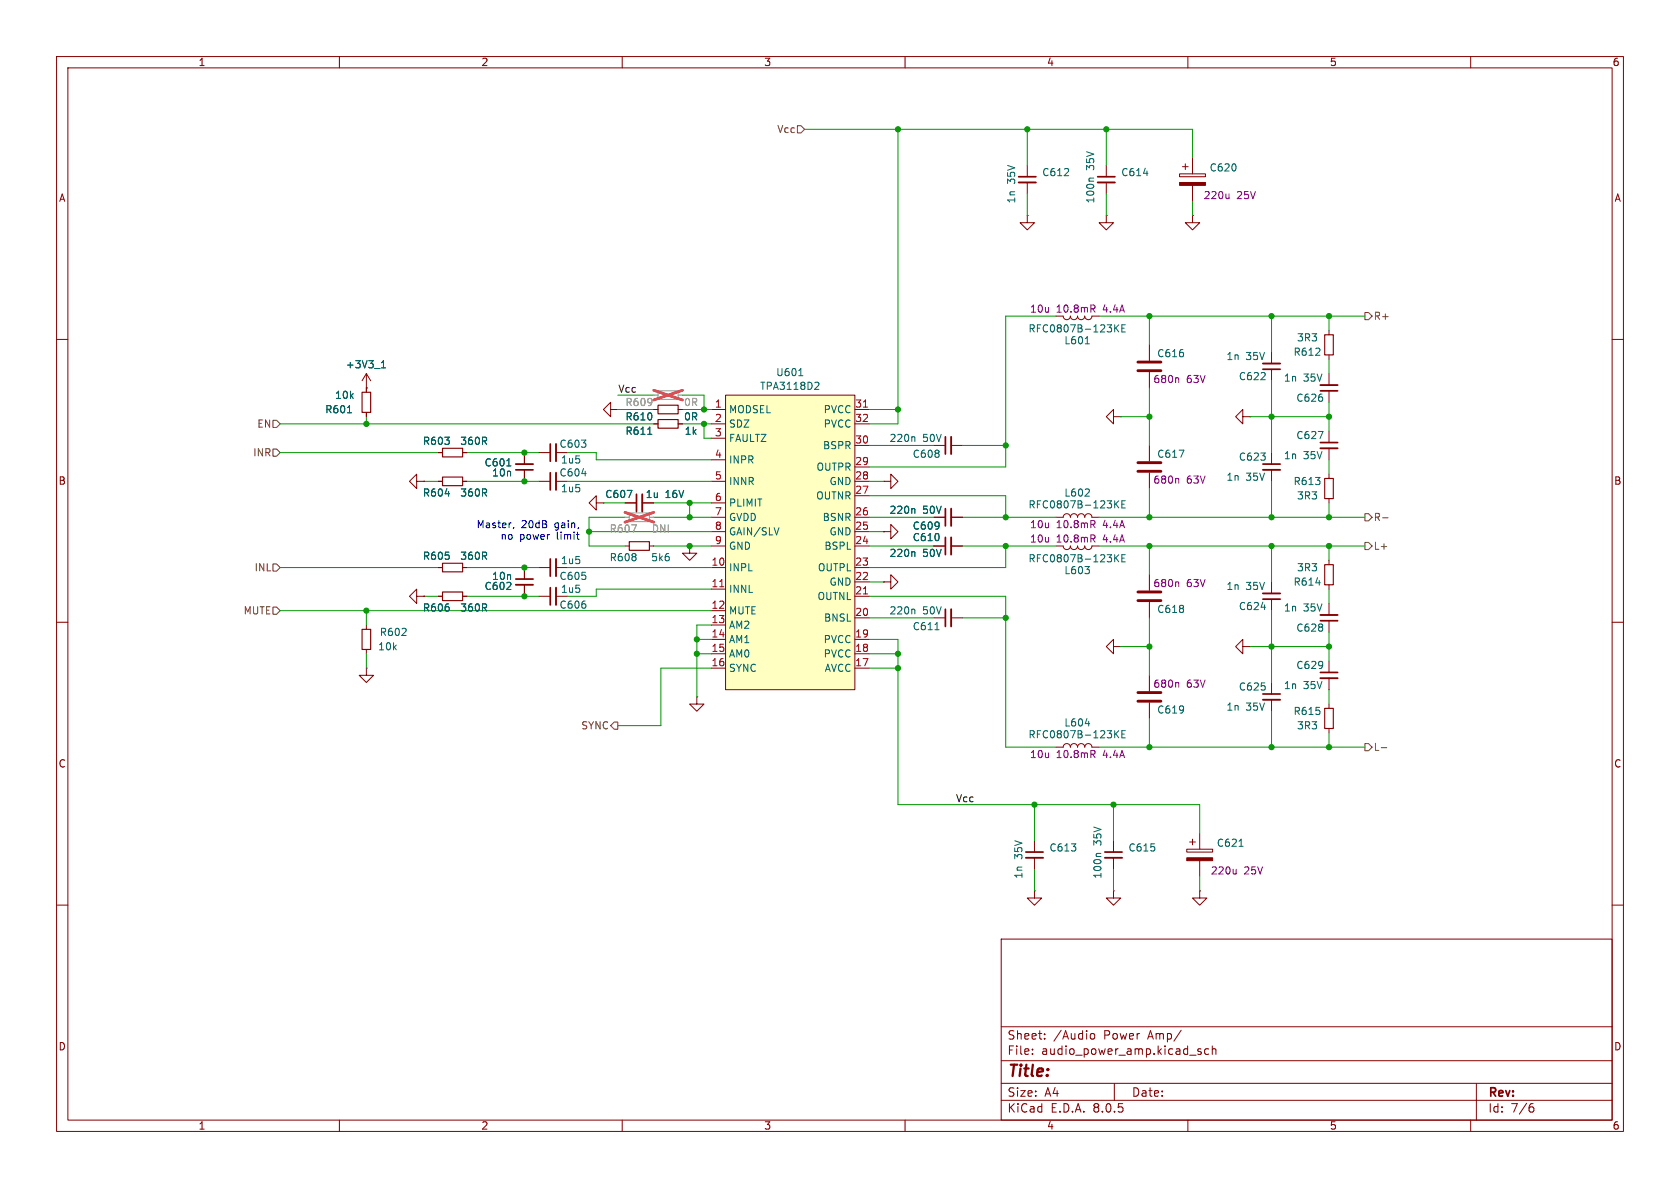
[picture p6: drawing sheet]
<svg xmlns="http://www.w3.org/2000/svg" width="297mm" height="210mm" viewBox="0 0 297 210" stroke-linecap="round" stroke-linejoin="round" font-family="sans-serif">
<g fill="none" stroke="#840000" stroke-width=".18">
<path d="M10 10h277v190h-277zM12 12h273v186h-273zM60 10v2M110 10v2M160 10v2M210 10v2M260 10v2M208.5 30.7h4.6v.5h-4.6zM209 29.5h1.1M209.5 29v1M210.8 38.1v1.3h1.3l-1.3 1.2-1.3-1.2h1.3M210.8 38.1h.1"/>
<path d="M210.8 27.9v2.8M210.8 32.8v2.8M10 60h2M234.9 58.4v.8M285 60h2M115.6 72.4h.7M119.9 72.4h.7M165.1 78.7h2M168.1 78.7h2.1M196.8 73.7v1.2l-1.2-1.2 1.2-1.3v1.3h1.3M198.1 73.7h.1M203.2 61v2.8"/>
<path d="M203.2 65.8v2.8M219.7 73.7v1.2l-1.3-1.2 1.3-1.3v1.3h1.3M221 73.7h.1M224.8 62.2v2.1M224.8 65.3v2M234.9 62.7v.8M234.9 66v2.1M234.9 69.1v2M234.9 76.2v2M234.9 79.2v2.1M73.7 85.1v-1.3l-1.3 1.3 1.3 1.3v-1.3h1.2M74.9 85.1h.1"/>
<path d="M77.5 85.1h.7M77.5 80h.7M81.8 85.1h.7M81.8 80h.7M92.7 80v2M92.7 83.1v2M95.2 85.1h2.1M95.2 80h2.1M98.3 85.1h2M98.3 80h2M110.5 96.5h.8M114.8 96.5h.8"/>
<path d="M121.9 96.5v1.3h1.3l-1.3 1.3-1.3-1.3h1.3M121.9 96.5h.1M156.2 85.1h1.3v-1.3l1.2 1.3-1.2 1.3v-1.3M156.2 85.1h.1M156.2 94h1.3v-1.3l1.2 1.3-1.2 1.3v-1.3M156.2 94h.1M165.1 96.5h2M165.1 91.4h2M168.1 96.5h2.1M168.1 91.4h2.1M234.9 83.8v.8M234.9 88.1v.8"/>
<path d="M234.9 99.1v.7M10 110h2M64.8 110.5v.8M64.8 114.8v.8M73.7 105.4v1.3l-1.3-1.3 1.3-1.3v1.3h1.2M74.9 105.4h.1M77.5 105.4h.7M77.5 100.3h.7M81.8 105.4h.7M81.8 100.3h.7M92.7 100.3v2.1M92.7 103.4v2"/>
<path d="M95.2 105.4h2.1M95.2 100.3h2.1M98.3 105.4h2M98.3 100.3h2M156.2 102.9h1.3v-1.3l1.2 1.3-1.2 1.2v-1.2M156.2 102.9h.1M165.1 109.2h2M168.1 109.2h2.1M203.2 101.6v2.8M203.2 106.4v2.8M203.2 119.4v2.8M219.7 114.3v-1.3l-1.3 1.3 1.3 1.3v-1.3h1.3"/>
<path d="M221 114.3h.1M224.8 102.9v2M224.8 105.9v2.1M234.9 103.4v.7M234.9 106.7v2M234.9 109.7v2.1M234.9 116.8v2.1M234.9 119.9v2M285 110h2M123.2 123.2v1.3h-1.3l1.3 1.2 1.3-1.2h-1.3M123.2 123.2h.1M203.2 124.2v2.8"/>
<path d="M224.8 120.7v2M224.8 123.7v2M234.9 124.5v.7M234.9 128.8v.7M10 160h2M285 160h2M177 166h108v32h-108zM60 198v2M110 198v2M160 198v2M177 194.5h108M177 191.5h108"/>
<path d="M177 187.5h108M177 181.5h108M182.5 186.3v.1M182.5 185.5v.1M184.7 183.6v.1M184.7 182.8v.1M192.7 183l.3-.3 .4 .1 .1 .2v.4l-.1 .2-.4 .1-.3-.3M197 191.5v3M208.8 182.1l-1.3 2M210 198v2M212.3 185.5l-.3-.1-.3 .2 .1 .2 .5 .2v.3h-.6M213.7 185.5l-.5-.1-.2 .3v.4l.1 .2h.6"/>
<path d="M214.3 185.5l.2-.1 .4 .1 .1 .9M214.3 184.9v1.5M260 198v2M261 191.5v6.5M270.6 195.7h.3l.3 .3-.1 .5-.5 .1M271 195.1l-.4 .1"/>
</g>
<g fill="none" stroke="#840000" stroke-width=".33">
<path d="M98.3 78.5v3M168.1 77.2v3.1M223.3 64.3h3M233.4 79.2h3.1M233.4 68.1h3.1M91.2 82h3M98.3 83.6v3M98.3 98.8v3.1M168.1 89.9v3.1M168.1 95v3M91.2 103.4h3M98.3 103.9v3"/>
<path d="M168.1 107.7v3M223.3 104.9h3M233.4 108.7h3.1M233.4 119.9h3.1M223.3 123.7h3"/>
</g>
<g fill="none" stroke="#840000" stroke-width=".3">
<path d="M97.3 78.5v3M167.1 77.2v3.1M223.3 65.3h3M233.4 78.2h3.1M233.4 69.1h3.1M91.2 83.1h3M97.3 83.6v3M97.3 98.8v3.1M167.1 89.9v3.1M167.1 95v3M91.2 102.4h3M97.3 103.9v3"/>
<path d="M167.1 107.7v3M223.3 105.9h3M233.4 109.7h3.1M233.4 118.9h3.1M223.3 122.7h3"/>
</g>
<path d="M161.6 77.2l.1 .2v.6M233 76.3h.9l-.5 1.2M78.7 87.3h.8M89.6 82.4h.7M102.8 83.7h.8M161.6 97.5l.1 .2v.7M161.6 89.9l.1 .2v.6M161.6 107.7l.1 .2v.6M165.3 111.3h.7M222.9 107.3h.8M232.6 103h.8" fill="none" stroke="#006464" stroke-width=".18"/>
<path d="M201.2 64h4M201.2 65.5h4M201.2 106.2h4M201.2 104.6h4M201.2 124h4M201.2 122.4h4" fill="none" stroke="#840000" stroke-width=".51"/>
<path d="M217.3 34.3v.8M217.3 35l-.2 .1M208.2 66.8l.2 .2v.6M208.2 102.9l.2 .1v.7M208.2 120.6l.2 .2v.7" fill="none" stroke="#840084" stroke-width=".18"/>
<path d="M208.5 32.3h4.6v.5h-4.6z" fill="#840000" stroke="#840000" stroke-width=".18"/>
<path d="M234.2 59.2h1.5v3.5h-1.5zM78.2 79.2h3.6v1.6h-3.6zM116.3 71.6h3.6v1.6h-3.6zM78.2 99.6h3.6v1.5h-3.6zM78.2 84.3h3.6v1.6h-3.6zM111.3 95.8h3.5v1.5h-3.5zM234.2 84.6h1.5v3.5h-1.5zM234.2 99.8h1.5v3.6h-1.5zM64 111.3h1.5v3.5h-1.5zM78.2 104.6h3.6v1.6h-3.6zM234.2 125.2h1.5v3.6h-1.5z" fill="none" stroke="#840000" stroke-width=".2"/>
<path d="M111.3 90.7h3.5v1.5h-3.5z" fill="none" stroke="#a1a1a1" stroke-width=".2"/>
<path d="M110.5 91.4h.8M114.8 91.4h.8" fill="none" stroke="#a1a1a1" stroke-width=".18"/>
<path d="M111.7 92.8h.8l-.5 1.3" fill="none" stroke="#989898" stroke-width=".18"/>
<path d="M110.5 90.6l5.1 1.7M115.6 90.6l-5.1 1.7" fill="none" stroke="#e65255" stroke-width=".46"/>
<path d="M128.3 69.9h22.8v52h-22.8z" fill="#ffffc2"/>
<g fill="none" stroke="#840000" stroke-width=".18">
<path d="M181.6 38.1v1.3h1.3l-1.3 1.2-1.3-1.2h1.3M181.6 38.1h.1M181.6 29.2v2M181.6 32.3v2M195.6 38.1v1.3h1.2l-1.2 1.2-1.3-1.2h1.3M195.6 38.1h.1M195.6 29.2v2M195.6 32.3v2M188 55.9a.64 .64 0 0 0 .6 .6 .64 .64 0 0 0 .6-.6 .64 .64 0 0 0 .7 .6 .64 .64 0 0 0 .6-.6 .64 .64 0 0 0 .6 .6 .64 .64 0 0 0 .7-.6 .64 .64 0 0 0 .6 .6 .64 .64 0 0 0 .6-.6h1.3M64.8 68.6h.1M64.8 66l-.8 1.3M64.8 66v3.3"/>
<path d="M64.8 72.9v.8M64.8 66l.7 1.3M107.9 72.4v-1.3l-1.2 1.3 1.2 1.3v-1.3h1.3M109.2 72.4h.1M115.6 72.4h.7M115.6 74.9h.7M119.9 72.4h.7M119.9 74.9h.7M125.7 72.4h2.6M125.7 74.9h2.6M125.7 77.5h2.6M128.3 69.9h22.8v52h-22.8z"/>
<path d="M151.1 72.4h2.6M151.1 74.9h2.6M151.1 78.7h2.6M203.2 78.7v2.8M74.9 85.1h.1M77.5 85.1h.7M77.5 80h.7M81.8 85.1h.7M81.8 80h.7M92.7 80v2M92.7 83.1v2M105.4 88.9v-1.3l-1.3 1.3 1.3 1.3v-1.3h1.3"/>
<path d="M106.7 88.9h.1M110.5 88.9h2M113.5 88.9h2.1M125.7 96.5h2.6M125.7 94h2.6M125.7 91.4h2.6M125.7 85.1h2.6M125.7 81.3h2.6M125.7 88.9h2.6M151.1 96.5h2.6M151.1 94h2.6M151.1 91.4h2.6"/>
<path d="M151.1 87.6h2.6M151.1 85.1h2.6M151.1 82.6h2.6M156.2 94h.1M165.1 96.5h2M165.1 91.4h2M168.1 96.5h2.1M168.1 91.4h2.1M186.7 91.4h1.3a.64 .64 0 0 1 .6-.6 .64 .64 0 0 1 .6 .6 .64 .64 0 0 1 .7-.6 .64 .64 0 0 1 .6 .6 .64 .64 0 0 1 .6-.6 .64 .64 0 0 1 .7 .6 .64 .64 0 0 1 .6-.6 .64 .64 0 0 1 .6 .6h1.3M188 96.5a.64 .64 0 0 0 .6 .7 .64 .64 0 0 0 .6-.7 .64 .64 0 0 0 .7 .7 .64 .64 0 0 0 .6-.7 .64 .64 0 0 0 .6 .7 .64 .64 0 0 0 .7-.7 .64 .64 0 0 0 .6 .7 .64 .64 0 0 0 .6-.7h1.3M203.2 83.6v2.8M224.8 80v2"/>
<path d="M224.8 83.1v2M64.8 118.1v1.3h-1.3l1.3 1.3 1.2-1.3h-1.2M64.8 118.1h.1M74.9 105.4h.1M77.5 100.3h.7M77.5 105.4h.7M81.8 100.3h.7M81.8 105.4h.7M92.7 100.3v2.1M92.7 103.4v2M125.7 100.3h2.6M125.7 104.1h2.6"/>
<path d="M125.7 108h2.6M125.7 110.5h2.6M125.7 113h2.6M125.7 115.6h2.6M125.7 118.1h2.6M151.1 100.3h2.6M151.1 113h2.6M151.1 115.6h2.6M151.1 118.1h2.6M151.1 109.2h2.6M151.1 105.4h2.6M151.1 102.9h2.6"/>
<path d="M196.8 114.3v-1.3l-1.2 1.3 1.2 1.3v-1.3h1.3M198.1 114.3h.1M186.7 132.1h1.3a.64 .64 0 0 1 .6-.7 .64 .64 0 0 1 .6 .7 .64 .64 0 0 1 .7-.7 .64 .64 0 0 1 .6 .7 .64 .64 0 0 1 .6-.7 .64 .64 0 0 1 .7 .7 .64 .64 0 0 1 .6-.7 .64 .64 0 0 1 .6 .7h1.3M182.9 157.5v1.3h1.2l-1.2 1.2-1.3-1.2h1.3M182.9 157.5h.1M182.9 148.6v2M182.9 151.6v2.1M196.8 157.5v1.3h1.3l-1.3 1.2-1.2-1.2h1.2M196.8 157.5h.1M196.8 148.6v2M196.8 151.6v2.1M209.8 150.1h4.6v.5h-4.6z"/>
<path d="M210.3 148.8h1M210.8 148.3v1.1M212.1 157.5v1.3h1.3l-1.3 1.2-1.3-1.2h1.3M212.1 157.5h.1M212.1 147.3v2.8M212.1 152.1v2.8"/>
</g>
<path d="M152.6 72h.8M127.2 103.7h.8M152.6 105h.8" fill="none" stroke="#a90000" stroke-width=".18"/>
<g fill="none" stroke="#006464" stroke-width=".18">
<path d="M193.4 31.5h-.7l-.2 .2M202.2 30.6h.7M197.1 57.4v1.3M197.2 58l.6 .7M197.8 57.4l-.7 .7M198.3 58h.5M198.9 57.4h-.6v1.3h.6M61.4 73h.8M67.4 65h.8M67.4 64.1l.4-.3v1.2M114.5 76.8h.7M141.2 66.4h.7"/>
<path d="M144.2 67.6h.5l.1 .3-.8 .9h.8M191.9 60.8h.7M208.5 79.6h.8l-.5 1.2M78.7 87.3h.8M89.6 82.4h.7M110.9 86.7h.8l-.5 1.3M137.7 93.3l-.4 1.3M161.6 89.9l.1 .2v.6M161.6 97.5l.1 .2v.7M191.8 87.7h.8M192.5 86.6v.4M197.1 88.5v1.3"/>
<path d="M197.1 98.1v1.2M197.2 89.1l.6 .7M197.2 98.6l.6 .7M197.8 88.5l-.7 .7M197.8 98.1l-.7 .7M198.3 89.1h.5M198.3 98.7h.5M198.9 88.5h-.6v1.3h.6M198.9 98.1h-.6v1.2h.6M192.5 100.8v.5M192.6 100.1l-.4 .5M191.9 127.9h.7"/>
<path d="M197.1 129.2v1.2M197.2 129.7l.6 .7M197.8 129.2l-.7 .7M198.3 129.8h.5M198.9 129.2h-.6v1.2h.6M194.6 150.9h-.6l-.2 .1M219.1 149.6h.7"/>
</g>
<path d="M201.2 81.8h4M201.2 83.3h4" fill="none" stroke="#840000" stroke-width=".51"/>
<path d="M193.2 54.6l.4 .6M193.5 54l.1 .2-.1 .3M193.2 92.7l.4 .6M193.2 95.2l.4 .6M193.5 92.1l.1 .2-.1 .3M193.5 94.6l.1 .2-.1 .4M208.2 84.6l.2 .2v.6M193.2 133.3l.4 .6M193.5 132.7l.1 .2-.1 .4M218.5 153.7v.8M218.5 154.4l-.1 .1" fill="none" stroke="#840084" stroke-width=".18"/>
<path d="M180.1 32.3h3M194.1 32.3h3M113.5 87.4v3M223.3 83.1h3M181.4 151.6h3M195.3 151.6h3.1" fill="none" stroke="#840000" stroke-width=".33"/>
<path d="M180.1 31.2h3M194.1 31.2h3M112.5 87.4v3M223.3 82h3M181.4 150.6h3M195.3 150.6h3.1" fill="none" stroke="#840000" stroke-width=".3"/>
<path d="M64 69.3h1.5v3.6h-1.5zM116.3 74.2h3.6v1.5h-3.6z" fill="none" stroke="#840000" stroke-width=".2"/>
<path d="M116.3 69.1h3.6v1.5h-3.6z" fill="none" stroke="#a1a1a1" stroke-width=".2"/>
<path d="M115.6 69.9h.7M119.9 69.9h.7M110.5 91.4h.8M114.8 91.4h.8" fill="none" stroke="#a1a1a1" stroke-width=".18"/>
<path d="M115.6 69l5 1.7M120.6 69l-5 1.7M110.5 90.6l5.1 1.7M115.6 90.6l-5.1 1.7" fill="none" stroke="#e65255" stroke-width=".46"/>
<path d="M209.8 151.6h4.6v.5h-4.6z" fill="#840000" stroke="#840000" stroke-width=".18"/>
<path d="M141 22.2h.6l.6 .7-.6 .6h-.6zM241.3 55.2h.6l.7 .7-.7 .6h-.6zM48.3 74.3h.6l.6 .6-.6 .7h-.6zM48.3 79.4h.6l.6 .6-.6 .6h-.6zM48.3 99.7h.6l.6 .6-.6 .7h-.6zM241.3 90.8h.6l.7 .6-.7 .7h-.6zM241.3 95.9h.6l.7 .6-.7 .7h-.6zM244.4 91.5h1M48.3 107.3h.6l.6 .7-.6 .6h-.6zM108.6 127.6h.6v1.3h-.6l-.7-.6zM241.3 131.4h.6l.7 .7-.7 .6h-.6zM244.2 132.2h1" fill="none" stroke="#725600" stroke-width=".18"/>
<path d="M90.8 93.2l-.1 .3M102.2 95.3h.2" fill="none" stroke="#0000c2" stroke-width=".18"/>
<g fill="none" stroke="#009600" stroke-width=".18">
<path d="M142.2 22.9h68.6v5M158.7 22.9v52h-5M181.6 22.9v6.3M181.6 34.3v3.8M195.6 22.9v6.3M195.6 34.3v3.8M210.8 35.6v2.5M186.7 55.9h-8.9v26.7h-24.1M194.3 55.9h47M203.2 55.9v5.1M224.8 55.9v6.3M234.9 55.9v2.5"/>
<path d="M49.5 74.9h66.1M64.8 73.7v1.2M109.2 72.4h6.4M109.2 69.9h6.4M120.6 72.4h5.1M120.6 69.9h3.9v2.5M120.6 74.9h5.1M124.5 74.9v2.6h1.2M153.7 72.4h5M153.7 78.7h11.4M170.2 78.7h7.6M198.1 73.7h5.1"/>
<path d="M203.2 68.6v10.1M221 73.7h13.9M224.8 67.3v12.7M234.9 63.5v2.5M234.9 71.1v5.1M49.5 80h28M74.9 85.1h2.6M82.5 80h12.7M82.5 85.1h12.7M100.3 80h5.1v1.3h20.3M100.3 85.1h25.4M104.1 94h21.6"/>
<path d="M106.7 88.9h3.8M110.5 91.4h-6.4v5.1h6.4M115.6 88.9h10.1M115.6 96.5h10.1M115.6 91.4h10.1M121.9 88.9v2.5M153.7 85.1h2.5M153.7 94h2.5M153.7 96.5h11.4M153.7 91.4h11.4M153.7 87.6h24.1v3.8M170.2 96.5h16.5"/>
<path d="M170.2 91.4h16.5M177.8 96.5v3.8h-24.1M194.3 96.5h47M194.3 91.4h47M203.2 86.4v5M203.2 96.5v5.1M224.8 85.1v6.3M224.8 96.5v6.4M234.9 81.3v2.5M234.9 88.9v2.5M234.9 96.5v2.6M49.5 100.3h28"/>
<path d="M49.5 108h76.2M64.8 108v2.5M64.8 115.6v2.5M74.9 105.4h2.6M82.5 105.4h12.7M82.5 100.3h12.7M100.3 100.3h25.4M123.2 115.6h2.5M123.2 113h2.5M125.7 104.1h-20.3v1.3h-5.1M125.7 110.5h-2.5v12.7M125.7 118.1h-8.9v10.2h-7.6"/>
<path d="M153.7 115.6h5M153.7 113h5v29.2h53.4v5.1M153.7 102.9h2.5M153.7 109.2h11.4M153.7 118.1h5M153.7 105.4h24.1v26.7h8.9M170.2 109.2h7.6M198.1 114.3h5.1M203.2 109.2v10.2M221 114.3h13.9M224.8 108v12.7M234.9 104.1v2.6"/>
<path d="M234.9 111.8v5M194.3 132.1h47M203.2 127v5.1M224.8 125.7v6.4M234.9 121.9v2.6M234.9 129.5v2.6M182.9 142.2v6.4M182.9 153.7v3.8M196.8 142.2v6.4M196.8 153.7v3.8M212.1 154.9v2.6"/>
</g>
<path d="M111.7 92.8h.8l-.5 1.3" fill="none" stroke="#989898" stroke-width=".18"/>
<g fill="#009600" stroke="#009600" stroke-width=".18">
<circle cx="203.2" cy="132.1" r=".46"/>
<circle cx="182.9" cy="142.2" r=".46"/>
<circle cx="177.8" cy="109.2" r=".46"/>
<circle cx="158.7" cy="115.6" r=".46"/>
<circle cx="158.7" cy="118.1" r=".46"/>
<circle cx="196.8" cy="142.2" r=".46"/>
<circle cx="195.6" cy="22.9" r=".46"/>
<circle cx="181.6" cy="22.9" r=".46"/>
<circle cx="158.7" cy="22.9" r=".46"/>
<circle cx="203.2" cy="73.7" r=".46"/>
<circle cx="224.8" cy="114.3" r=".46"/>
<circle cx="234.9" cy="132.1" r=".46"/>
<circle cx="224.8" cy="132.1" r=".46"/>
<circle cx="234.9" cy="114.3" r=".46"/>
<circle cx="203.2" cy="114.3" r=".46"/>
<circle cx="234.9" cy="73.7" r=".46"/>
<circle cx="224.8" cy="73.7" r=".46"/>
<circle cx="224.8" cy="55.9" r=".46"/>
<circle cx="234.9" cy="55.9" r=".46"/>
<circle cx="203.2" cy="55.9" r=".46"/>
<circle cx="224.8" cy="96.5" r=".46"/>
<circle cx="203.2" cy="91.4" r=".46"/>
<circle cx="203.2" cy="96.5" r=".46"/>
<circle cx="224.8" cy="91.4" r=".46"/>
<circle cx="234.9" cy="91.4" r=".46"/>
<circle cx="234.9" cy="96.5" r=".46"/>
<circle cx="64.8" cy="74.9" r=".46"/>
<circle cx="92.7" cy="80" r=".46"/>
<circle cx="92.7" cy="85.1" r=".46"/>
<circle cx="104.1" cy="94" r=".46"/>
<circle cx="177.8" cy="91.4" r=".46"/>
<circle cx="177.8" cy="78.7" r=".46"/>
<circle cx="124.5" cy="72.4" r=".46"/>
<circle cx="124.5" cy="74.9" r=".46"/>
<circle cx="158.7" cy="72.4" r=".46"/>
<circle cx="177.8" cy="96.5" r=".46"/>
<circle cx="123.2" cy="113" r=".46"/>
<circle cx="123.2" cy="115.6" r=".46"/>
<circle cx="121.9" cy="96.5" r=".46"/>
<circle cx="92.7" cy="105.4" r=".46"/>
<circle cx="92.7" cy="100.3" r=".46"/>
<circle cx="64.8" cy="108" r=".46"/>
<circle cx="121.9" cy="88.9" r=".46"/>
<circle cx="121.9" cy="91.4" r=".46"/>
</g>
<text font-size="2.8" fill="#840000" x="178" y="190.9">Title:</text>
<g font-size="2.1" fill="#840000">
<text x="178" y="184">Sheet:</text>
<text x="186.2" y="184">/Audio</text>
<text x="195.2" y="184">Power</text>
<text x="203.1" y="184">Amp/</text>
<text x="178" y="186.7">File:</text>
<text x="184.1" y="186.7">audio_power_amp.kicad_sch</text>
<text x="178" y="196.9">KiCad</text>
<text x="178" y="194.1">Size:</text>
<text x="184.7" y="194.1">A4</text>
<text x="185.7" y="196.9">E.D.A.</text>
<text x="193.3" y="196.9">8.0.5</text>
<text x="200" y="194.1">Date:</text>
<text x="263" y="194.3">Rev:</text>
<text x="263" y="196.9">Id:</text>
<text x="267.1" y="196.9">7/6</text>
</g>
<g font-size="1.8" fill="#840000">
<text x="35" y="11.9">1</text>
<text x="85" y="11.9">2</text>
<text x="135" y="11.9">3</text>
<text x="185" y="11.9">4</text>
<text x="235" y="11.9">5</text>
<text x="285" y="11.9">6</text>
<text x="10.3" y="35.9">A</text>
<text x="285.3" y="35.9">A</text>
<text x="10.3" y="85.9">B</text>
<text x="285.3" y="85.9">B</text>
<text x="10.3" y="135.9">C</text>
<text x="285.3" y="135.9">C</text>
<text x="10.3" y="185.9">D</text>
<text x="285.3" y="185.9">D</text>
<text x="35" y="199.9">1</text>
<text x="85" y="199.9">2</text>
<text x="135" y="199.9">3</text>
<text x="185" y="199.9">4</text>
<text x="235" y="199.9">5</text>
<text x="285" y="199.9">6</text>
</g>
<g font-size="1.8" fill="#725600">
<text x="137.3" y="23.7">Vcc</text>
<text x="242.8" y="56.7">R+</text>
<text x="45.4" y="75.8">EN</text>
<text x="44.7" y="80.9">INR</text>
<text x="242.8" y="92.3">R-</text>
<text x="44.9" y="101.2">INL</text>
<text x="242.8" y="97.4">L+</text>
<text x="43" y="108.8">MUTE</text>
<text x="102.7" y="129.1">SYNC</text>
<text x="242.8" y="132.9">L-</text>
</g>
<g font-size="1.8" fill="#006464">
<text x="179.7" y="32.5" transform="rotate(-90 179.7 32.5)">35V</text>
<text x="184.2" y="31.3">C612</text>
<text x="193.6" y="30.1" transform="rotate(-90 193.6 30.1)">35V</text>
<text x="198.1" y="31.3">C614</text>
<text x="213.8" y="30.5">C620</text>
<text x="179.7" y="36.1" transform="rotate(-90 179.7 36.1)">1n</text>
<text x="193.6" y="36.1" transform="rotate(-90 193.6 36.1)">100n</text>
<text x="181.7" y="59">RFC0807B-123KE</text>
<text x="61" y="65.3">+3V3_1</text>
<text x="188.1" y="61.1">L601</text>
<text x="204.5" y="63.3">C616</text>
<text x="216.7" y="63.9">1n</text>
<text x="220.3" y="63.9">35V</text>
<text x="228.6" y="63.1">R612</text>
<text x="229.2" y="60.6">3R3</text>
<text x="59.1" y="70.7">10k</text>
<text x="134.3" y="69.1">TPA3118D2</text>
<text x="137.1" y="66.7">U601</text>
<text x="218.9" y="67.4">C622</text>
<text x="226.9" y="67.7">1n</text>
<text x="229.1" y="71.2">C626</text>
<text x="230.4" y="67.7">35V</text>
<text x="57.4" y="73.3">R601</text>
<text x="110.5" y="74.5">R610</text>
<text x="110.5" y="77.1">R611</text>
<text x="120.8" y="74.5">0R</text>
<text x="121" y="77.1">1k</text>
<text x="128.8" y="73.3">MODSEL</text>
<text x="128.8" y="75.8">SDZ</text>
<text x="145.5" y="73.3">PVCC</text>
<text x="145.5" y="75.8">PVCC</text>
<text x="229.1" y="77.8">C627</text>
<text x="74.7" y="78.8">R603</text>
<text x="81.3" y="78.8">360R</text>
<text x="85.6" y="82.7">C601</text>
<text x="98.8" y="79.3">C603</text>
<text x="99.1" y="82.1">1u5</text>
<text x="128.8" y="78.3">FAULTZ</text>
<text x="128.8" y="82.1">INPR</text>
<text x="144.3" y="83.4">OUTPR</text>
<text x="145.4" y="79.6">BSPR</text>
<text x="157.2" y="78.3">220n</text>
<text x="161.3" y="81.1">C608</text>
<text x="163.1" y="78.3">50V</text>
<text x="204.5" y="81.1">C617</text>
<text x="218.9" y="81.6">C623</text>
<text x="226.9" y="81.4">1n</text>
<text x="230.4" y="81.4">35V</text>
<text x="74.7" y="88">R604</text>
<text x="81.3" y="88">360R</text>
<text x="86.9" y="84.4">10n</text>
<text x="98.8" y="84.4">C604</text>
<text x="99.1" y="87.2">1u5</text>
<text x="106.9" y="88.2">C607</text>
<text x="114.1" y="88.2">1u</text>
<text x="117.6" y="88.2">16V</text>
<text x="128.8" y="86">INNR</text>
<text x="128.8" y="89.8">PLIMIT</text>
<text x="144.2" y="88.5">OUTNR</text>
<text x="146.5" y="86">GND</text>
<text x="188.1" y="88">L602</text>
<text x="216.7" y="85.2">1n</text>
<text x="220.3" y="85.2">35V</text>
<text x="228.6" y="86">R613</text>
<text x="229.2" y="88.5">3R3</text>
<text x="128.8" y="92.3">GVDD</text>
<text x="128.8" y="94.8">GAIN/SLV</text>
<text x="145.3" y="92.3">BSNR</text>
<text x="146.5" y="94.8">GND</text>
<text x="157.2" y="91">220n</text>
<text x="161.3" y="95.9">C610</text>
<text x="161.3" y="93.8">C609</text>
<text x="163.1" y="91">50V</text>
<text x="181.7" y="90.1">RFC0807B-123KE</text>
<text x="74.7" y="99.2">R605</text>
<text x="81.3" y="99.2">360R</text>
<text x="99.1" y="99.9">1u5</text>
<text x="107.7" y="99.4">R608</text>
<text x="115" y="99.4">5k6</text>
<text x="128.8" y="101.2">INPL</text>
<text x="128.8" y="97.4">GND</text>
<text x="144.5" y="101.2">OUTPL</text>
<text x="145.6" y="97.4">BSPL</text>
<text x="157.2" y="98.7">220n</text>
<text x="163.1" y="98.7">50V</text>
<text x="181.7" y="99.6">RFC0807B-123KE</text>
<text x="188.1" y="101.7">L603</text>
<text x="229.2" y="101.2">3R3</text>
<text x="85.6" y="104.5">C602</text>
<text x="86.9" y="102.7">10n</text>
<text x="98.8" y="107.8">C606</text>
<text x="98.8" y="102.7">C605</text>
<text x="99.1" y="105">1u5</text>
<text x="128.8" y="105">INNL</text>
<text x="144.4" y="106.3">OUTNL</text>
<text x="146.5" y="103.7">GND</text>
<text x="216.7" y="104.5">1n</text>
<text x="220.3" y="104.5">35V</text>
<text x="228.6" y="103.7">R614</text>
<text x="67" y="112.6">R602</text>
<text x="74.7" y="108.3">R606</text>
<text x="81.3" y="108.3">360R</text>
<text x="128.8" y="108.8">MUTE</text>
<text x="128.8" y="111.4">AM2</text>
<text x="128.8" y="113.9">AM1</text>
<text x="145.5" y="113.9">PVCC</text>
<text x="145.6" y="110.1">BNSL</text>
<text x="157.2" y="108.8">220n</text>
<text x="161.3" y="111.6">C611</text>
<text x="163.1" y="108.8">50V</text>
<text x="204.5" y="108.6">C618</text>
<text x="218.9" y="108.1">C624</text>
<text x="226.9" y="108.3">1n</text>
<text x="229.1" y="111.9">C628</text>
<text x="230.4" y="108.3">35V</text>
<text x="66.8" y="115.2">10k</text>
<text x="128.8" y="116.4">AM0</text>
<text x="128.8" y="119">SYNC</text>
<text x="145.5" y="116.4">PVCC</text>
<text x="145.7" y="119">AVCC</text>
<text x="229.1" y="118.5">C629</text>
<text x="216.7" y="125.8">1n</text>
<text x="218.9" y="122.3">C625</text>
<text x="220.3" y="125.8">35V</text>
<text x="226.9" y="122">1n</text>
<text x="230.4" y="122">35V</text>
<text x="181.7" y="130.7">RFC0807B-123KE</text>
<text x="188.1" y="128.6">L604</text>
<text x="204.5" y="126.3">C619</text>
<text x="228.6" y="126.6">R615</text>
<text x="229.2" y="129.1">3R3</text>
<text x="194.9" y="149.5" transform="rotate(-90 194.9 149.5)">35V</text>
<text x="215" y="149.9">C621</text>
<text x="180.9" y="155.4" transform="rotate(-90 180.9 155.4)">1n</text>
<text x="180.9" y="151.9" transform="rotate(-90 180.9 151.9)">35V</text>
<text x="185.4" y="150.7">C613</text>
<text x="194.9" y="155.4" transform="rotate(-90 194.9 155.4)">100n</text>
<text x="199.4" y="150.7">C615</text>
</g>
<g font-size="1.8" fill="#840084">
<text x="212.7" y="35.4">220u</text>
<text x="218.6" y="35.4">25V</text>
<text x="182" y="55.5">10u</text>
<text x="186.7" y="55.5">10.8mR</text>
<text x="195.1" y="55.5">4.4A</text>
<text x="203.8" y="67.9">680n</text>
<text x="209.8" y="67.9">63V</text>
<text x="203.8" y="85.7">680n</text>
<text x="209.8" y="85.7">63V</text>
<text x="182" y="93.6">10u</text>
<text x="186.7" y="93.6">10.8mR</text>
<text x="195.1" y="93.6">4.4A</text>
<text x="182" y="96.1">10u</text>
<text x="186.7" y="96.1">10.8mR</text>
<text x="195.1" y="96.1">4.4A</text>
<text x="203.8" y="104">680n</text>
<text x="209.8" y="104">63V</text>
<text x="203.8" y="121.8">680n</text>
<text x="209.8" y="121.8">63V</text>
<text x="182" y="134.2">10u</text>
<text x="186.7" y="134.2">10.8mR</text>
<text x="195.1" y="134.2">4.4A</text>
<text x="214" y="154.8">220u</text>
<text x="219.9" y="154.8">25V</text>
</g>
<g font-size="1.8" fill="#0f0f0f">
<text x="109.2" y="69.5">Vcc</text>
<text x="168.9" y="141.9">Vcc</text>
</g>
<g font-size="1.8" fill="#989898">
<text x="110.5" y="72">R609</text>
<text x="120.8" y="72">0R</text>
<text x="107.7" y="94.3">R607</text>
<text x="115.1" y="94.3">DNI</text>
</g>
<g font-size="1.8" fill="#a90000">
<text x="126.3" y="72.1">1</text>
<text x="126.3" y="74.7">2</text>
<text x="126.3" y="77.2">3</text>
<text x="151.1" y="72.1">31</text>
<text x="151.1" y="74.7">32</text>
<text x="126.3" y="81">4</text>
<text x="151.1" y="82.3">29</text>
<text x="151.1" y="78.5">30</text>
<text x="126.3" y="84.8">5</text>
<text x="126.3" y="88.6">6</text>
<text x="151.1" y="87.4">27</text>
<text x="151.1" y="84.8">28</text>
<text x="126.3" y="91.2">7</text>
<text x="126.3" y="93.7">8</text>
<text x="151.1" y="93.7">25</text>
<text x="151.1" y="91.2">26</text>
<text x="125.7" y="100.1">10</text>
<text x="126.3" y="96.3">9</text>
<text x="151.1" y="100.1">23</text>
<text x="151.1" y="96.3">24</text>
<text x="125.7" y="103.9">11</text>
<text x="125.7" y="107.7">12</text>
<text x="151.1" y="105.2">21</text>
<text x="151.1" y="102.6">22</text>
<text x="125.7" y="110.2">13</text>
<text x="125.7" y="112.8">14</text>
<text x="151.1" y="112.8">19</text>
<text x="151.1" y="109">20</text>
<text x="125.7" y="115.3">15</text>
<text x="125.7" y="117.9">16</text>
<text x="151.1" y="117.9">17</text>
<text x="151.1" y="115.3">18</text>
</g>
<g font-size="1.8" fill="#0000c2">
<text x="84.1" y="93.6">Master,</text>
<text x="88.4" y="95.6">no</text>
<text x="91.9" y="95.6">power</text>
<text x="92.2" y="93.6">20dB</text>
<text x="98.2" y="93.6">gain,</text>
<text x="98.5" y="95.6">limit</text>
</g>
</svg>
